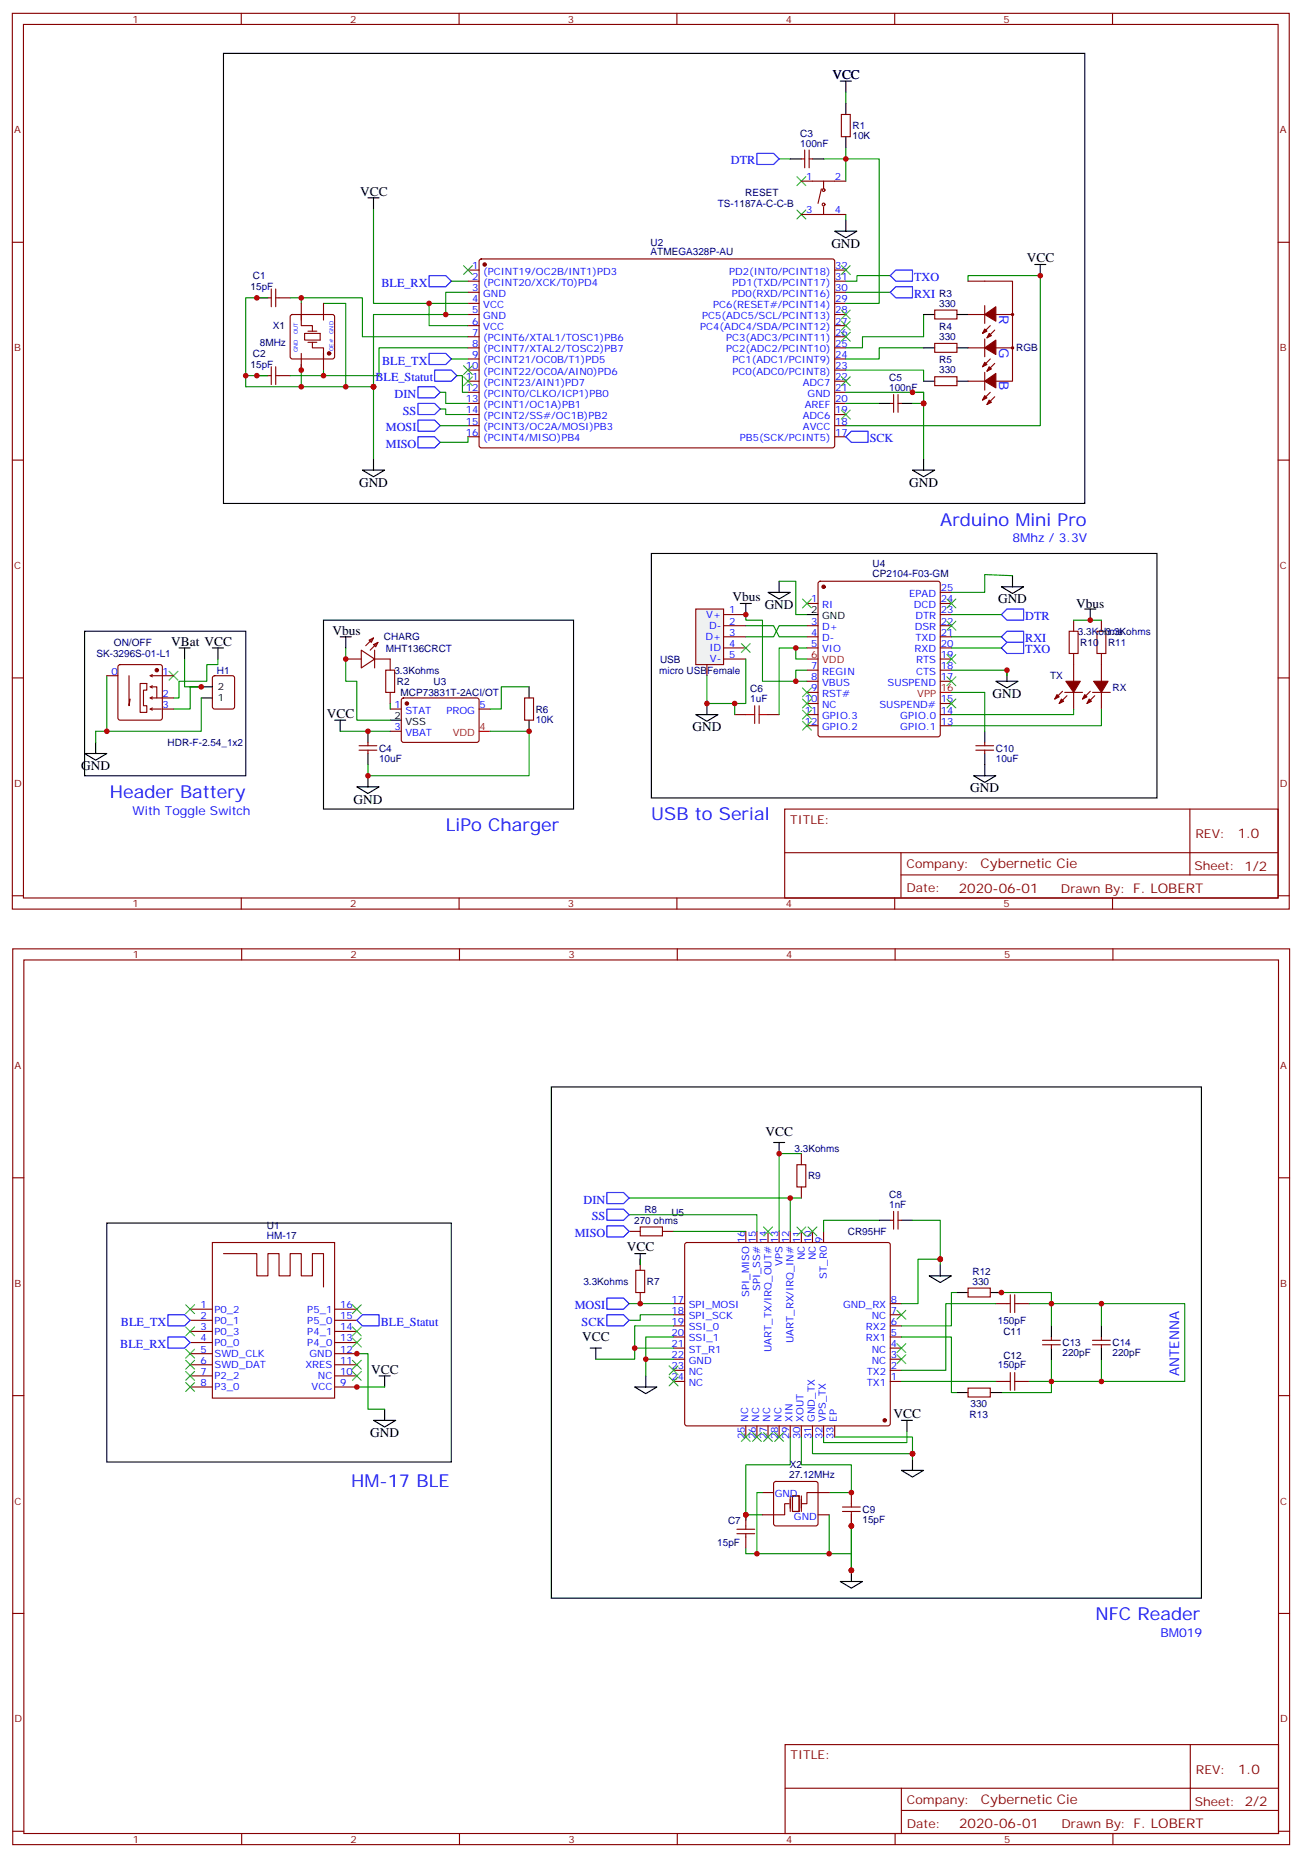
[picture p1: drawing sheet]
<svg xmlns="http://www.w3.org/2000/svg" width="414mm" height="589mm" viewBox="0 0 414 589" stroke-linecap="round" stroke-linejoin="round" font-family="sans-serif">
<g fill="none" stroke="#870000" stroke-width=".35">
<path d="M3.9 4.2h405.4v284.4h-405.4zM7.4 7.8h398.3v277.2h-398.3zM76.6 4.2v3.6M145.7 4.2v3.6M214.9 4.2v3.6M284 4.2v3.6M353.2 4.2v3.6M254.4 57.5h14.1M260.7 60l-1 4.6M261.4 57.5v2.5M3.9 76.9h3.5M254.4 68.1h14.1"/>
<path d="M261.4 65.6v2.5M405.7 76.9h3.6M81.5 94.5h4.6M86.1 91.7v5.7M87.5 91.7v5.7M87.5 94.5h4.6M95.6 99.8v3.6h3.6v1.7M95.6 96.3v5.3M102.7 96.3v5.3M148.6 85.7h3.5M148.6 89.3h3.5M148.6 92.8h3.5"/>
<path d="M148.6 96.3h3.5M148.6 99.8h3.5M152.3 82.4l.5-.2 111.7 .1 .5 .6-.1 58.8-.6 .5-111.8-.1-.4-.6v-58.6zM265 85.7h3.5M265 89.3h3.5M265 92.8h3.5M265 96.3h3.5M265 99.8h3.5M307.3 89.3h14.1v31.7h-5.3M307.3 99.8h5.3M312.6 97v5.7M316.1 99.8h5.3"/>
<path d="M81.5 119.2h4.6M86.1 116.4v5.7M87.5 116.4v5.7M87.5 119.2h4.6M92.3 100l.5-.2h12.7l.5 .2 .2 .5v12.7l-.2 .5-.5 .2h-12.7l-.5-.2-.2-.5v-12.7zM95.6 112.2v5.3M96.7 105.8h4.9v2.1h-4.9zM97.8 108.7h2.8M97.8 105.1h2.8M99.2 108.7v1.7h3.5v3.5M102.7 112.2v5.3M148.6 103.4h3.5"/>
<path d="M148.6 106.9h3.5M148.6 110.4h3.5M148.6 113.9h3.5M148.6 117.5h3.5M265 103.4h3.5M265 106.9h3.5M265 110.4h3.5M265 113.9h3.5M265 117.5h3.5M307.3 110.4h5.3M312.6 107.6v5.6M312.6 118.2v5.6"/>
<path d="M314.4 113.9l-2.5 2.5M314.4 103.4l-2.5 2.4M315.8 115.4l-2.5 2.4M315.8 104.8l-2.5 2.4M316.1 110.4h5.3M148.6 121h3.5M148.6 124.5h3.5M148.6 128.1h3.5M148.6 131.6h3.5M148.6 135.1h3.5M148.6 138.6h3.5M265 121h3.5"/>
<path d="M265 124.5h3.5M265 128.1h3.5M265 131.6h3.5M265 135.1h3.5M265 138.6h3.5M307.3 121h5.3M314.4 124.5l-2.5 2.5M315.8 125.9l-2.5 2.5M3.9 146h3.5M405.7 146h3.6M256.2 191.6h3.5M256.2 198.6h3.5"/>
<path d="M259.9 184.7l.5-.2h37.4l.5 .2 .2 .5v48l-.2 .5-.5 .2h-37.4l-.5-.2-.2-.5v-48zM298.5 191.6h3.5M298.5 198.6h3.5M298.5 195.1h3.5M298.5 188h3.5M3.9 215.2h3.5M109.7 209.2h5M114.7 206.4l4.2 2.8-4.2 2.8zM117.2 203.2l1.4-.7-.7 1.4zM118.6 204.6l1.4-.7-.7 1.4zM118.6 202.5l-2.5 2.5M118.9 209.2h5v3.5"/>
<path d="M118.9 206.4v5.6M120 203.9l-2.5 2.5M122.4 212.7h2.9v7.1h-2.9zM123.9 219.8v3.5M256.2 202.1h3.5M256.2 205.7h3.5M256.2 212.7h3.5M256.2 216.3h3.5M256.2 219.8h3.5M298.5 202.1h3.5M298.5 205.7h3.5M298.5 212.7h3.5"/>
<path d="M298.5 216.3h3.5M298.5 209.2h3.5M405.7 215.2h3.6M114 238.1h5.6M114 236.7h5.6M116.8 235.7v1M116.8 238.1v1.1M123.9 225.1h3.5M123.9 232.1h3.5M127.6 221.8l.5-.3 23.6 .1 .4 .6-.1 13-.6 .5-23.6-.1-.4-.7v-12.7zM152.1 225.1h3.5M256.2 223.3h3.5"/>
<path d="M256.2 226.8h3.5M256.2 230.4h3.5M298.5 223.3h3.5M298.5 226.8h3.5M298.5 230.4h3.5M249.1 256.8h156.6v28.2h-156.6zM377.7 256.8v20.9M249.1 270.7h156.5M286 277.7h119.6M286 270.7v14.1M3.9 284.3h3.5M76.6 285v3.6"/>
<path d="M145.7 285v3.6M214.9 285v3.6M284 285v3.6M353.2 285v3.6M405.7 284.3h3.6M253 369.7h2.8v7.1h-2.8zM254.4 366.2v3.5M254.4 376.8v3.5M67.4 394.4h38.8v49.4h-38.8zM70.9 397.9h10.6v7.1h3.6v-7.1h3.5v7.1h3.5v-7.1h3.5v7.1h3.6v-7.1h3.5v10.6M199.7 390.9h3.5M203.2 389.5h7.1v2.8h-7.1z"/>
<path d="M203.2 399.7v3.5M210.3 390.9h3.5M217.6 394.6l.5-.2h63.8l.5 .2 .2 .5v56.8l-.2 .5-.5 .2h-63.8l-.5-.2-.3-.5v-56.8zM236.7 390.9v3.5M240.3 390.9v3.5M243.8 390.9v3.5M247.3 390.9v3.5M250.9 390.9v3.5M254.4 390.9v3.5M257.9 390.9v3.5M261.4 390.9v3.5M60.4 415.6h7"/>
<path d="M60.4 419.1h7M106.2 415.6h7.1M106.2 419.1h7.1M201.8 403.2h2.8v7.1h-2.8zM203.2 410.3v3.5M213.8 417.3h3.5M213.8 413.8h3.5M282.6 417.3h3.5M282.6 413.8h3.5M316.1 413.8h4.6M320.7 411v5.6M322.1 413.8h4.6"/>
<path d="M322.1 411v5.6M60.4 422.6h7M60.4 426.2h7M60.4 429.7h7M60.4 433.2h7M60.4 436.7h7M106.2 422.6h7.1M106.2 426.2h7.1M106.2 429.7h7.1M106.2 433.2h7.1M106.2 436.7h7.1M213.8 438.5h3.5"/>
<path d="M213.8 435h3.5M213.8 431.4h3.5M213.8 427.9h3.5M213.8 424.4h3.5M213.8 420.9h3.5M282.6 438.5h3.5M282.6 435h3.5M282.6 431.4h3.5M282.6 427.9h3.5M282.6 424.4h3.5M282.6 420.9h3.5M316.1 438.5h4.6"/>
<path d="M320.7 435.7v5.6M322.1 438.5h4.6M322.1 435.7v5.6M60.4 440.3h7M106.2 440.3h7.1M236.7 452.6v3.5M240.3 452.6v3.5M243.8 452.6v3.5M247.3 452.6v3.5M250.9 452.6v3.5M254.4 452.6v3.5M257.9 452.6v3.5"/>
<path d="M261.4 452.6v3.5M265 452.6v3.5M242 473.8h3.6M245.8 470.5l.5-.2h12.7l.5 .2 .2 .5v12.7l-.3 .5-.4 .2h-12.7l-.5-.3-.2-.4v-12.7zM250.5 477.3h-1.4v3.5h-7.1M250.9 474.8v5M251.6 474.8h2.1v5h-2.1zM254.4 474.8v5M263.2 473.8h-7v3.5h-1.8M267.4 479.8h5.7M267.4 478.4h5.7M270.3 473.8v4.6"/>
<path d="M270.3 479.8v4.6M233.9 486.8h5.7M233.9 485.4h5.7M236.7 480.8v4.6M236.7 486.8v4.6M259.7 480.8h3.5"/>
<circle cx="261.4" cy="64.9" r=".44"/>
<circle cx="261.4" cy="60.3" r=".44"/>
<circle cx="321.4" cy="99.8" r=".35"/>
<circle cx="321.4" cy="110.4" r=".35"/>
</g>
<g fill="#870000" stroke="#870000" stroke-width=".35">
<path d="M314 127l.7 .7-1.4 .7z"/>
<path d="M312.6 125.6l.7 .7-1.4 .7z"/>
<path d="M312.6 121l3.5-2.5v4.6z"/>
<path d="M312.6 110.4l3.5-2.5v4.6z"/>
<path d="M312.6 115l.7 .7-1.4 .7z"/>
<path d="M314 116.4l.7 .7-1.4 .7z"/>
<path d="M312.6 99.8l3.5-2.4v4.6z"/>
<path d="M312.6 104.4l.7 .7-1.4 .7z"/>
<path d="M314 105.8l.7 .7-1.4 .7z"/>
<circle cx="280.8" cy="450.9" r=".53"/>
<circle cx="153.8" cy="84" r=".53"/>
<circle cx="104.5" cy="112.2" r=".53"/>
<circle cx="129.2" cy="223.3" r=".53"/>
<circle cx="261.4" cy="186.3" r=".53"/>
</g>
<g fill="none" stroke="#008700" stroke-width=".35">
<path d="M268.5 29.3v3.5M247.3 50.4h3.6M261.4 50.4h17.7v45.9h-10.6M268.5 46.9v10.6M118.6 66.3v30h30M268.5 68.1v1.7M85.1 94.5h-7.1v28.3h17.6v-7.1M92.1 94.5h22.9v12.4h33.6M95.6 94.5v1.8M102.7 96.3h7v26.5h-14.1M136.2 96.3v7.1h12.4M141.5 99.8h-22.9v45.9"/>
<path d="M143.3 89.3h5.3M148.6 92.8h-7.1v7h7.1M268.5 92.8h14.1M282.6 87.5h-10.6v1.8h-3.5M293.2 99.8v7.1h-19.4v3.5h-5.3M307.3 89.3v-1.8h22.9v47.6h-61.7M78 119.2h7.1M92.1 119.2h10.6M143.3 113.9h5.3M145 119.2h1.8v5.3h1.8M148.6 110.4h-28.3v8.8h-17.6v-1.7M268.5 117.5h24.7v3.5"/>
<path d="M293.2 110.4h-14.1v3.5h-10.6M139.7 129.8h1.8v1.8h7.1M139.7 124.5h1.8v3.6h7.1M139.7 135.1h8.9M148.6 138.6v1.8h-8.9M268.5 124.5h24.7v21.2M268.5 128.1h10.6M289.7 124.5h3.5v3.6M109.7 205.7v10.6h3.6v12.3h10.6M168 218h-8.9v7.1h-3.5M108 232.1h15.9M123.9 223.3v1.8"/>
<path d="M155.6 232.1h12.4v14.1h-51.2v-3.5M254.4 366.2h-7.1v24.7M199.7 380.3h51.2v10.6M199.7 385.6h40.6v5.3M203.2 399.7v1.8M213.8 390.9h22.9M250.9 380.3h3.5M279.1 387.3h-17.7v3.6M199.7 413.8h14.1M213.8 417.3h-10.6v1.8h-3.5M298.5 401.5v-1.8h-7.1v14.1h-5.3M303.8 410.3h-1.8v10.6h-15.9"/>
<path d="M316.1 413.8h-15.9v21.2h-14.1M316.1 410.3h17.7v3.5h15.8v7.1M326.7 413.8h7.1v7.1M349.6 413.8h26.5v24.7h-26.5M113.3 429.7h3.5v17.6h5.3M201.5 427.9h12.3M213.8 420.9h-12.3v10.5h-12.4M213.8 431.4h-8.8v5.3M213.8 424.4h-8.8v7M286.1 424.4h15.9v17.6h1.8M286.1 438.5h30M333.8 431.4v7.1h-7.1"/>
<path d="M349.6 431.4v7.1h-15.8v3.5h-15.9M113.3 440.3h8.8M250.9 456.1v8.9h-14.2v15.8M254.4 456.1v8.9h15.9v8.8h-7.1M257.9 456.1v5.3h31.8M265 456.1h24.7v7.1M287.9 454.4v3.5h-26.5v-1.8M242 473.8h-1.7v19.4M236.7 491.4v1.8h3.6M242 480.8h-5.3v1.8M263.2 480.8v12.4h-22.9M270.3 480.8v17.7v-5.3h-7.1"/>
</g>
<g fill="none" stroke="#000" stroke-width=".35">
<path d="M70.9 16.9h273.4v142.9h-273.4zM266.7 25.8h3.6M268.5 25.8v3.5M116.8 62.8h3.5M118.6 62.8v3.5M265 73.4h7l-3.5 2.1zM268.5 69.8v3.6M328.5 84h3.5M330.2 84v3.5M115 149.2h7.1l-3.5 2.1zM118.6 145.7v3.5M289.7 149.2h7l-3.5 2.1z"/>
<path d="M293.2 145.7v3.5M102.7 196.8h79.4v60h-79.4zM256.2 195.1h3.5M26.8 200.4h51.2v45.8h-51.2zM56.8 205.7h3.6M58.6 205.7v3.5M26.8 239.2h7.1l-3.5 2.1zM30.4 235.7v3.5M116.8 232.1v3.6M116.8 239.2v3.5M123.9 228.6h3.5M113.3 249.8h7l-3.5 2.1z"/>
<path d="M116.8 246.2v3.6M175 345h206.4v162.3h-206.4zM245.6 362.7h3.5M247.3 362.7v3.5M33.9 388.2h109.4v75.9h-109.4zM201.5 397.9h3.5M203.2 397.9v3.6M295 405h7l-3.5 2.1zM298.5 401.5v3.5M120.3 436.7h3.6M122.1 436.7v3.6M187.4 427.9h3.5"/>
<path d="M189.1 427.9v3.5M205 436.7v3.6M118.6 450.9h7l-3.5 2.1zM122.1 447.3v3.6M201.5 440.3h7l-3.5 2.1zM286.1 450.9h3.6M287.9 450.9v3.5M286.1 466.7h7.1l-3.5 2.1zM289.7 463.2v3.5M270.3 498.5v3.5M266.7 502h7.1l-3.5 2.1z"/>
</g>
<g fill="none" stroke="#3c3" stroke-width=".35">
<path d="M253 56.1l2.8 2.8M255.8 56.1l-2.8 2.8M253 66.7l2.8 2.8M255.8 66.7l-2.8 2.8M147.1 84.3l2.9 2.8M150 84.3l-2.9 2.8M267.1 84.3l2.8 2.8M267.1 98.4l2.8 2.8M269.9 84.3l-2.8 2.8M269.9 98.4l-2.8 2.8M147.1 116.1l2.9 2.8M147.1 119.6l2.9 2.8"/>
<path d="M150 116.1l-2.9 2.8M150 119.6l-2.9 2.8M267.1 102l2.8 2.8M267.1 105.5l2.8 2.8M267.1 119.6l2.8 2.8M269.9 102l-2.8 2.8M269.9 105.5l-2.8 2.8M269.9 119.6l-2.8 2.8M267.1 130.2l2.8 2.8M269.9 130.2l-2.8 2.8M254.7 190.1l2.9 2.9M257.6 190.1l-2.9 2.9"/>
<path d="M300.6 197.2l2.8 2.8M300.6 190.1l2.8 2.9M303.4 197.2l-2.8 2.8M303.4 190.1l-2.8 2.9M254.7 218.4l2.9 2.8M257.6 218.4l-2.9 2.8M300.6 207.8l2.8 2.8M300.6 214.8l2.8 2.9M303.4 207.8l-2.8 2.8M303.4 214.8l-2.8 2.9M254.7 221.9l2.9 2.8M254.7 225.4l2.9 2.8"/>
<path d="M254.7 229l2.9 2.8M257.6 225.4l-2.9 2.8M257.6 221.9l-2.9 2.8M257.6 229l-2.9 2.8M242.4 389.5l2.8 2.8M245.2 389.5l-2.8 2.8M253 389.5l2.8 2.8M255.8 389.5l-2.8 2.8M256.5 389.5l2.8 2.8M259.3 389.5l-2.8 2.8M58.9 414.2l2.9 2.8M61.8 414.2l-2.9 2.8"/>
<path d="M111.9 414.2l2.8 2.8M114.7 414.2l-2.8 2.8M284.7 415.9l2.8 2.8M287.5 415.9l-2.8 2.8M58.9 428.3l2.9 2.8M58.9 431.8l2.9 2.8M58.9 435.3l2.9 2.9M58.9 438.9l2.9 2.8M58.9 421.2l2.9 2.8M61.8 428.3l-2.9 2.8M61.8 431.8l-2.9 2.8M61.8 435.3l-2.9 2.9"/>
<path d="M61.8 438.9l-2.9 2.8M61.8 421.2l-2.9 2.8M111.9 435.3l2.8 2.9M111.9 431.8l2.8 2.8M111.9 424.7l2.8 2.9M111.9 421.2l2.8 2.8M114.7 435.3l-2.8 2.9M114.7 431.8l-2.8 2.8M114.7 424.7l-2.8 2.9M114.7 421.2l-2.8 2.8M212.4 437.1l2.8 2.8M212.4 433.6l2.8 2.8"/>
<path d="M215.2 437.1l-2.8 2.8M215.2 433.6l-2.8 2.8M284.7 430l2.8 2.9M284.7 426.5l2.8 2.8M287.5 430l-2.8 2.9M287.5 426.5l-2.8 2.8M235.3 454.7l2.9 2.9M238.2 454.7l-2.9 2.9M238.9 454.7l2.8 2.9M241.7 454.7l-2.8 2.9M242.4 454.7l2.8 2.9M245.2 454.7l-2.8 2.9"/>
<path d="M245.9 454.7l2.8 2.9M248.7 454.7l-2.8 2.9"/>
</g>
<g fill="none" stroke="#00f" stroke-width=".35">
<path d="M240.3 48.7h5.3l1.7 1.7-1.7 1.8h-5.3zM136.2 87.5h5.3l1.8 1.8-1.8 1.7h-5.3zM282.6 87.5l1.8-1.8h5.3v3.6h-5.3zM282.6 92.8l1.8-1.8h5.3v3.5h-5.3zM136.2 112.2h5.3l1.8 1.7-1.8 1.8h-5.3zM138 117.5h5.3l1.7 1.7-1.7 1.8h-5.3zM132.7 133.3h5.3l1.7 1.8-1.7 1.8h-5.3zM132.7 138.6h5.3l1.7 1.8-1.7 1.8h-5.3zM132.7 128.1h5.3l1.7 1.7-1.7 1.8h-5.3zM132.7 122.8h5.3l1.7 1.7-1.7 1.8h-5.3zM270.3 136.9h5.3v3.5h-5.3l-1.8-1.8zM192.7 378.5h5.2l1.8 1.8-1.8 1.8h-5.2z"/>
<path d="M192.7 389.1h5.2l1.8 1.8-1.8 1.7h-5.2zM192.7 383.8h5.2l1.8 1.8-1.8 1.7h-5.2zM53.3 417.3h5.3l1.8 1.8-1.8 1.8h-5.3zM115 417.3h5.3v3.6h-5.3l-1.7-1.8zM192.7 417.3h5.2l1.8 1.8-1.8 1.8h-5.2zM192.7 412h5.2l1.8 1.8-1.8 1.8h-5.2zM53.3 424.4h5.3l1.8 1.8-1.8 1.7h-5.3z"/>
</g>
<path d="M256.2 209.2h3.5M298.5 219.8h3.5M152.1 232.1h3.5" fill="none" stroke="#f00" stroke-width=".35"/>
<path d="M220.9 193.3h8.8v17.7h-8.8z" fill="#f0f0f0" stroke="#870000" stroke-width=".35"/>
<g fill="none" stroke="#870000" stroke-width=".35">
<path d="M267.1 36.3h2.8v7.1h-2.8zM254.4 50.4h1M255.4 47.6v5.7M256.9 47.6v5.7M256.9 50.4h1M296.7 98.4h7.1v2.8h-7.1zM296.7 109h7.1v2.8h-7.1zM296.7 119.6h7.1v2.8h-7.1zM282.6 128.1h1.1M283.7 125.2v5.7M285.1 125.2v5.7M285.1 128.1h1"/>
<path d="M229.7 195.1h7M229.7 198.6h7M340.8 196.8v3.6M349.6 196.8v3.6M33.9 214.5h3.5M37.7 211.2l.4-.2h12.7l.5 .2 .2 .5v16.2l-.2 .5-.5 .2h-12.7l-.5-.2-.2-.5v-16.2zM41 214.5v9.5l.3-2.1M44.5 217h2.1v2.1h-1.1v4.9h1.1v2.1h-2.1zM48 218h1.8v3.5M48 214.5h7.1M48.4 217.7l-.7 .3 .7 .4M48.4 214.1l-.7 .4 .7 .3"/>
<path d="M67.7 214.7l.4-.2h5.7l.6 .4 .1 9.5-.5 .6-5.9 .1-.6-.5-.1-9.4zM224.4 211v3.5M229.7 202.1h7M229.7 205.7h7M229.7 209.2h7M337.3 219.4l-2.5 2.5M338 219.8h5.6M339.4 200.4h2.8v7h-2.8zM340.8 207.4v8.9M340.8 219.8v5.3M346.1 219.4l-2.5 2.5M346.8 219.8h5.7"/>
<path d="M348.2 200.4h2.8v7h-2.8zM349.6 207.4v8.9M349.6 219.8v5.3M48 221.5h7.1M48 225.1h3.2M48.4 221.2l-.7 .3 .7 .4M48.4 224.7l-.7 .4 .7 .3M51.5 225.1h3.6M166.5 221.5h2.9v7.1h-2.9zM233.2 226.8h3.5M243.8 226.8h3.5M309.8 238.1h5.6"/>
<path d="M309.8 236.7h5.6M312.6 235.7v1M312.6 238.1v1.1M338.7 220.8l-2.5 2.5M347.5 220.8l-2.4 2.5M4 301.2h405.4v284.3h-405.4zM7.6 304.7h398.3v277.3h-398.3zM76.7 301.2v3.5M145.9 301.2v3.5M215 301.2v3.5M284.1 301.2v3.5M353.3 301.2v3.5"/>
<path d="M4 373.9h3.6M405.9 373.9h3.5M282.6 387.3h1.1M283.7 384.5v5.7M285.1 384.5v5.7M285.1 387.3h1M307.3 408.9h7.1v2.8h-7.1zM330.9 426.9h5.7M330.9 425.5h5.7M333.8 424.4v1.1M333.8 426.9v1M346.8 426.9h5.7"/>
<path d="M346.8 425.5h5.7M349.6 424.4v1.1M349.6 426.9v1M4 443h3.6M307.3 440.6h7.1v2.8h-7.1zM405.9 443h3.5M4 512.2h3.6M405.9 512.2h3.5M249.2 553.8h156.7v28.2h-156.7zM377.8 553.8l.1 20.9M249.3 567.6h156.4M286.1 574.7h119.6"/>
<path d="M286.1 567.6v14.1M4 581.3h3.6M76.7 582v3.5M145.9 582v3.5M215 582v3.5M284.1 582v3.5M353.3 582v3.5M405.9 581.3h3.5"/>
</g>
<path d="M53.7 213.1l2.8 2.8M56.5 213.1l-2.8 2.8M235.3 204.3l2.9 2.8M238.2 204.3l-2.9 2.8M300.6 221.9l2.8 2.8M303.4 221.9l-2.8 2.8" fill="none" stroke="#3c3" stroke-width=".35"/>
<g fill="none" stroke="#008700" stroke-width=".35">
<path d="M109.7 122.8h8.9M289.7 128.1h3.5M236.7 198.6h8.9l1.7 3.5h8.9M236.7 195.1v1.7h5.3v19.5h14.2M247.3 184.5h5.3v10.6h3.6M256.2 198.6h-8.9l-1.7 3.5h-8.9M302 195.1h15.9M321.4 182.7l-8.8-.3v5.6h-10.6M340.8 196.8h8.8M33.9 214.5v17.6M58.6 209.2v8.8h5.3h-3.5v7.1h-5.3M69.2 209.2v1.8h-3.5v5.3h-8.9v5.2h-1.7"/>
<path d="M236.7 209.2v14.1h-12.3v-8.8M252.6 205.7h-5.3v21.1M256.2 212.7h-3.6v3.6M256.2 205.7h-3.6v3.5h3.6M302 219.8h10.6v12.3M302 212.7h17.7v1.8M302 205.7h15.9M302 202.1h15.9M63.9 221.5v10.6h-33.5v3.6M233.2 223.3v3.5M340.8 225.1v1.7h-38.8M349.6 225.1v5.3h-47.6"/>
<path d="M289.7 387.3h8.8v12.4"/>
</g>
<g fill="none" stroke="#000" stroke-width=".35">
<path d="M268.5 32.8v3.5M250.9 50.4h3.5M257.9 50.4h3.5M268.5 43.4v3.5M293.2 99.8h3.5M303.8 99.8h3.5M293.2 110.4h3.5M303.8 110.4h3.5M279.1 128.1h3.5M286.1 128.1h3.6M293.2 121h3.5M303.8 121h3.5"/>
<path d="M206.8 175.7h160.5v77.6h-160.5zM235 191.6h3.5M236.7 191.6v3.5M243.8 188h7.1l-3.6 2.1zM247.3 184.5v3.5M317.9 186.3h7l-3.5 2.1zM321.4 182.7v3.6M344.3 193.3h3.6M346.1 193.3v3.5M63.9 218h3.5M67.4 205.7h3.5M69.2 205.7v3.5"/>
<path d="M108 202.1h3.5M109.7 202.1v3.6M168 218v3.5M316.1 216.3h7.1l-3.5 2.1zM319.7 212.7v3.6M63.9 221.5h3.5M106.2 228.6h3.5M108 228.6v3.5M168 228.6v3.5M220.9 226.8h7l-3.5 2.2zM224.4 223.3v3.5M312.6 232.1v3.6"/>
<path d="M312.6 239.2v7M309.1 246.2h7l-3.5 2.2zM279.1 387.3h3.5M286.1 387.3h3.6M303.8 410.3h3.5M314.4 410.3h3.5M333.8 420.9v3.5M333.8 427.9v3.5M349.6 420.9v3.5M349.6 427.9v3.5M303.8 442h3.5M314.4 442h3.5"/>
</g>
<path d="M236.7 226.8h2.9M239.6 224v5.7M241 226.8h2.8M241 224v5.7" fill="none" stroke="#a10000" stroke-width=".35"/>
<g fill="#870000" stroke="#870000" stroke-width=".35">
<path d="M336.9 221.9l.7 .7-1.4 .7z"/>
<path d="M335.5 220.5l.7 .7-1.4 .7z"/>
<path d="M338.3 216.3h4.6l-2.1 3.5z"/>
<path d="M345.8 221.9l.7 .7-1.4 .7z"/>
<path d="M344.3 220.5l.8 .7-1.5 .7z"/>
<path d="M347.2 216.3h4.6l-2.2 3.5z"/>
<circle cx="49.8" cy="212.7" r=".53"/>
</g>
<path d="M317.9 195.1l1.8-1.8h5.2v3.5h-5.2zM319.7 203.9h5.2v3.5h-5.2l-1.8-1.7zM319.7 200.4h5.2v3.5h-5.2l-1.8-1.8z" fill="none" stroke="#00f" stroke-width=".35"/>
<g fill="#c00">
<circle cx="203.2" cy="413.8" r=".88"/>
<circle cx="349.6" cy="413.8" r=".88"/>
<circle cx="349.6" cy="438.5" r=".88"/>
<circle cx="333.8" cy="438.5" r=".88"/>
<circle cx="333.8" cy="413.8" r=".88"/>
<circle cx="113.3" cy="440.3" r=".88"/>
<circle cx="205" cy="431.4" r=".88"/>
<circle cx="236.7" cy="480.8" r=".88"/>
<circle cx="240.3" cy="493.2" r=".88"/>
<circle cx="289.7" cy="461.4" r=".88"/>
<circle cx="317.9" cy="410.3" r=".88"/>
<circle cx="109.7" cy="122.8" r=".88"/>
<circle cx="95.6" cy="94.5" r=".88"/>
<circle cx="95.6" cy="122.8" r=".88"/>
<circle cx="136.2" cy="96.3" r=".88"/>
<circle cx="141.5" cy="99.8" r=".88"/>
<circle cx="78" cy="119.2" r=".88"/>
<circle cx="102.7" cy="119.2" r=".88"/>
<circle cx="118.6" cy="122.8" r=".88"/>
<circle cx="270.3" cy="473.8" r=".88"/>
<circle cx="298.5" cy="399.7" r=".88"/>
<circle cx="63.9" cy="218" r=".88"/>
<circle cx="33.9" cy="232.1" r=".88"/>
<circle cx="346.1" cy="196.8" r=".88"/>
<circle cx="224.4" cy="223.3" r=".88"/>
<circle cx="236.7" cy="195.1" r=".88"/>
<circle cx="330.2" cy="87.5" r=".88"/>
<circle cx="247.3" cy="366.2" r=".88"/>
<circle cx="81.5" cy="94.5" r=".88"/>
<circle cx="81.5" cy="119.2" r=".88"/>
<circle cx="293.2" cy="128.1" r=".88"/>
<circle cx="270.3" cy="484.4" r=".88"/>
<circle cx="270.3" cy="498.5" r=".88"/>
<circle cx="95.6" cy="117.5" r=".88"/>
<circle cx="109.7" cy="209.2" r=".88"/>
<circle cx="116.8" cy="232.1" r=".88"/>
<circle cx="319.7" cy="212.7" r=".88"/>
<circle cx="168" cy="232.1" r=".88"/>
<circle cx="116.8" cy="246.2" r=".88"/>
<circle cx="113.3" cy="429.7" r=".88"/>
<circle cx="201.5" cy="427.9" r=".88"/>
<circle cx="263.2" cy="493.2" r=".88"/>
<circle cx="268.5" cy="50.4" r=".88"/>
<circle cx="250.9" cy="380.3" r=".88"/>
<circle cx="289.7" cy="124.5" r=".88"/>
<circle cx="252.6" cy="216.3" r=".88"/>
<circle cx="252.6" cy="205.7" r=".88"/>
<circle cx="233.2" cy="223.3" r=".88"/>
</g>
<g font-size="5.6" fill="#00f">
<text x="298.5" y="166.9">Arduino Mini Pro</text>
<text x="34.9" y="253.3">Header Battery</text>
<text x="141.5" y="263.9">LiPo Charger</text>
<text x="206.8" y="260.3">USB to Serial</text>
<text x="111.5" y="472">HM-17 BLE</text>
<text x="347.8" y="514.4">NFC Reader</text>
</g>
<g font-size="4.2" fill="#00f">
<text x="264.3" y="25">VCC</text>
<text x="317.2" y="99.8" transform="rotate(90 317.2 99.8)">R</text>
<text x="317.2" y="110.4" transform="rotate(90 317.2 110.4)">G</text>
<text x="317.2" y="121" transform="rotate(90 317.2 121)">B</text>
<text x="374.3" y="436.7" transform="rotate(-90 374.3 436.7)">ANTENNA</text>
</g>
<g font-size="4.2">
<text x="114.3" y="62.1">VCC</text>
<text x="263.9" y="78.7">GND</text>
<text x="326" y="83.3">VCC</text>
<text x="114" y="154.5">GND</text>
<text x="288.6" y="154.5">GND</text>
<text x="232.5" y="190.9">Vbus</text>
<text x="316.8" y="191.6">GND</text>
<text x="242.7" y="193.3">GND</text>
<text x="341.6" y="193">Vbus</text>
<text x="105.5" y="201.4">Vbus</text>
<text x="54.4" y="205">VBat VCC</text>
<text x="315.1" y="221.5">GND</text>
<text x="103.8" y="227.9">VCC</text>
<text x="219.8" y="232.1">GND</text>
<text x="25.8" y="244.5">GND</text>
<text x="308" y="251.5">GND</text>
<text x="112.2" y="255.1">GND</text>
<text x="243" y="360.5">VCC</text>
<text x="199" y="397.2">VCC</text>
<text x="184.8" y="425.8">VCC</text>
<text x="117.9" y="436">VCC</text>
<text x="283.7" y="450.1">VCC</text>
<text x="117.5" y="456.1">GND</text>
</g>
<g font-size="4.2" fill="#800">
<text x="392.9" y="266.1">1.0</text>
<text x="311.3" y="275.6">Cybernetic Cie</text>
<text x="304.3" y="283.4">2020-06-01</text>
<text x="393" y="563">1.0</text>
<text x="311.4" y="572.6">Cybernetic Cie</text>
<text x="304.5" y="580.4">2020-06-01</text>
</g>
<g font-size="3.9" fill="#00f">
<text x="232" y="52.2">DTR</text>
<text x="290.2" y="89.3">TXO</text>
<text x="121.1" y="91">BLE_RX</text>
<text x="290.2" y="94.5">RXI</text>
<text x="121.3" y="115.7">BLE_TX</text>
<text x="119.2" y="121">BLE_Statut</text>
<text x="125.3" y="126.3">DIN</text>
<text x="127.9" y="131.6">SS</text>
<text x="122.5" y="136.9">MOSI</text>
<text x="122.5" y="142.2">MISO</text>
<text x="276.1" y="140.4">SCK</text>
<text x="321.4" y="172.2">8Mhz / 3.3V</text>
<text x="325.5" y="196.8">DTR</text>
<text x="325.5" y="203.9">RXI</text>
<text x="325.5" y="207.4">TXO</text>
<text x="42.1" y="258.6">With Toggle Switch</text>
<text x="185.3" y="382.1">DIN</text>
<text x="187.9" y="387.3">SS</text>
<text x="182.5" y="392.6">MISO</text>
<text x="182.5" y="415.6">MOSI</text>
<text x="38.4" y="420.9">BLE_TX</text>
<text x="120.9" y="420.9">BLE_Statut</text>
<text x="184.6" y="420.9">SCK</text>
<text x="38.2" y="427.9">BLE_RX</text>
<text x="368.4" y="519.6">BM019</text>
</g>
<g font-size="3.9" fill="#800">
<text x="250.9" y="261.4">TITLE:</text>
<text x="379.5" y="266.1">REV:</text>
<text x="287.8" y="275.6">Company:</text>
<text x="379.1" y="276.2">Sheet: 1/2</text>
<text x="287.8" y="283.3">Date:</text>
<text x="336.8" y="283.4">Drawn By: F. LOBERT</text>
<text x="251" y="558.4">TITLE:</text>
<text x="379.6" y="563">REV:</text>
<text x="287.9" y="572.6">Company:</text>
<text x="379.3" y="573.2">Sheet: 2/2</text>
<text x="287.9" y="580.2">Date:</text>
<text x="336.9" y="580.3">Drawn By: F. LOBERT</text>
</g>
<g font-size="3.2" fill="#800">
<text x="42" y="7.2">1</text>
<text x="111.2" y="7.2">2</text>
<text x="180.3" y="7.2">3</text>
<text x="249.4" y="7.2">4</text>
<text x="318.6" y="7.2">5</text>
<text x="4.4" y="42.3">A</text>
<text x="406.3" y="42.3">A</text>
<text x="4.4" y="111.5">B</text>
<text x="406.3" y="111.5">B</text>
<text x="4.4" y="180.6">C</text>
<text x="406.3" y="180.6">C</text>
<text x="4.4" y="249.8">D</text>
<text x="406.3" y="249.8">D</text>
<text x="42" y="288">1</text>
<text x="111.2" y="288">2</text>
<text x="180.3" y="288">3</text>
<text x="249.4" y="288">4</text>
<text x="318.6" y="288">5</text>
<text x="42.1" y="304.2">1</text>
<text x="111.3" y="304.2">2</text>
<text x="180.4" y="304.2">3</text>
<text x="249.6" y="304.2">4</text>
<text x="318.7" y="304.2">5</text>
<text x="4.6" y="339.3">A</text>
<text x="406.4" y="339.3">A</text>
<text x="4.6" y="408.4">B</text>
<text x="406.4" y="408.4">B</text>
<text x="4.6" y="477.6">C</text>
<text x="406.4" y="477.6">C</text>
<text x="4.6" y="546.7">D</text>
<text x="406.4" y="546.7">D</text>
<text x="42.1" y="585">1</text>
<text x="111.3" y="585">2</text>
<text x="180.4" y="585">3</text>
<text x="249.6" y="585">4</text>
<text x="318.7" y="585">5</text>
</g>
<g font-size="3.2" fill="#000080">
<text x="270.6" y="41">R1</text>
<text x="254" y="46.6">100nF</text>
<text x="254" y="43.4">C3</text>
<text x="270.6" y="44.2">10K</text>
<text x="227.9" y="65.7">TS-1187A-C-C-B</text>
<text x="236.6" y="62.1">RESET</text>
<text x="206.5" y="81">ATMEGA328P-AU</text>
<text x="206.5" y="78.1">U2</text>
<text x="80.3" y="88.6">C1</text>
<text x="79.5" y="92.1">15pF</text>
<text x="298.1" y="94.1">R3</text>
<text x="298.1" y="97.4">330</text>
<text x="86.6" y="104.5">X1</text>
<text x="298.1" y="107.9">330</text>
<text x="298.1" y="104.7">R4</text>
<text x="80.3" y="113.3">C2</text>
<text x="82.5" y="109.8">8MHz</text>
<text x="322.6" y="111.6">RGB</text>
<text x="79.5" y="116.8">15pF</text>
<text x="298.1" y="118.5">330</text>
<text x="298.1" y="115.3">R5</text>
<text x="282.3" y="124.2">100nF</text>
<text x="282.3" y="121">C5</text>
<text x="277" y="183.3">CP2104-F03-GM</text>
<text x="277" y="180.1">U4</text>
<text x="121.9" y="203.3">CHARG</text>
<text x="342.2" y="201.5">3.3Kohms</text>
<text x="351" y="201.5">3.3Kohms</text>
<text x="30.6" y="208.6">SK-3296S-01-L1</text>
<text x="36.2" y="205.1">ON/OFF</text>
<text x="122.5" y="206.8">MHT136CRCT</text>
<text x="342.9" y="205">R10</text>
<text x="351.8" y="205">R11</text>
<text x="68.8" y="213.9">H1</text>
<text x="125.2" y="213.9">3.3Kohms</text>
<text x="209.3" y="213.9">micro USBFemale</text>
<text x="209.5" y="210.4">USB</text>
<text x="333.4" y="215.6">TX</text>
<text x="126" y="217.4">R2</text>
<text x="127.2" y="220.9">MCP73831T-2ACI/OT</text>
<text x="137.6" y="217.3">U3</text>
<text x="238.2" y="219.7">C6</text>
<text x="353.2" y="219.2">RX</text>
<text x="170.1" y="226.2">R6</text>
<text x="238.2" y="223">1uF</text>
<text x="170.1" y="229.4">10K</text>
<text x="53.2" y="236.8">HDR-F-2.54_1x2</text>
<text x="120.3" y="238.6">C4</text>
<text x="316.1" y="238.6">C10</text>
<text x="120.3" y="241.7">10uF</text>
<text x="316.1" y="241.7">10uF</text>
<text x="252.2" y="365.6">3.3Kohms</text>
<text x="256.5" y="374.4">R9</text>
<text x="282.3" y="383.5">1nF</text>
<text x="282.3" y="380.3">C8</text>
<text x="201.3" y="388.5">270 ohms</text>
<text x="204.6" y="385.2">R8</text>
<text x="213.1" y="385.9">U5</text>
<text x="84.7" y="393.3">HM-17</text>
<text x="84.7" y="390.1">U1</text>
<text x="269.1" y="392">CR95HF</text>
<text x="185.2" y="407.9">3.3Kohms</text>
<text x="205.4" y="407.9">R7</text>
<text x="308.7" y="407.8">330</text>
<text x="308.7" y="404.6">R12</text>
<text x="316.7" y="420.3">150pF</text>
<text x="318.5" y="423.8">C11</text>
<text x="318.5" y="431.4">C12</text>
<text x="337.3" y="430.5">220pF</text>
<text x="337.3" y="427.3">C13</text>
<text x="353.2" y="430.5">220pF</text>
<text x="353.2" y="427.3">C14</text>
<text x="316.7" y="434.4">150pF</text>
<text x="308.1" y="446.7">330</text>
<text x="307.8" y="450.3">R13</text>
<text x="250.7" y="466">X2</text>
<text x="250.5" y="469.2">27.12MHz</text>
<text x="231.1" y="483.8">C7</text>
<text x="273.8" y="483.4">15pF</text>
<text x="273.8" y="480.2">C9</text>
<text x="227.7" y="490.8">15pF</text>
</g>
<g font-size="3.2" fill="#00f">
<text x="255.9" y="57.1">1</text>
<text x="265" y="57.1">2</text>
<text x="255.9" y="67.7">3</text>
<text x="265" y="67.7">4</text>
<text x="149.9" y="85.4">1</text>
<text x="149.9" y="88.9">2</text>
<text x="153.4" y="87.1">(PCINT19/OC2B/INT1)PD3</text>
<text x="231.5" y="87.1">PD2(INT0/PCINT18)</text>
<text x="265.1" y="88.9">31</text>
<text x="265.1" y="85.4">32</text>
<text x="149.9" y="92.4">3</text>
<text x="149.9" y="96">4</text>
<text x="153.4" y="90.7">(PCINT20/XCK/T0)PD4</text>
<text x="153.4" y="94.2">GND</text>
<text x="232.3" y="94.2">PD0(RXD/PCINT16)</text>
<text x="232.6" y="90.7">PD1(TXD/PCINT17)</text>
<text x="265.1" y="96">29</text>
<text x="265.1" y="92.4">30</text>
<text x="149.9" y="99.5">5</text>
<text x="153.4" y="97.7">VCC</text>
<text x="153.4" y="101.2">GND</text>
<text x="222.9" y="101.2">PC5(ADC5/SCL/PCINT13)</text>
<text x="226.4" y="97.7">PC6(RESET#/PCINT14)</text>
<text x="265.1" y="99.5">28</text>
<text x="149.9" y="103">6</text>
<text x="149.9" y="106.5">7</text>
<text x="153.4" y="104.8">VCC</text>
<text x="222.3" y="104.8">PC4(ADC4/SDA/PCINT12)</text>
<text x="265.1" y="106.5">26</text>
<text x="265.1" y="103">27</text>
<text x="149.9" y="110.1">8</text>
<text x="149.9" y="113.6">9</text>
<text x="153.4" y="108.3">(PCINT6/XTAL1/TOSC1)PB6</text>
<text x="153.4" y="111.8">(PCINT7/XTAL2/TOSC2)PB7</text>
<text x="230.5" y="111.8">PC2(ADC2/PCINT10)</text>
<text x="230.5" y="108.3">PC3(ADC3/PCINT11)</text>
<text x="265.1" y="113.6">24</text>
<text x="265.1" y="110.1">25</text>
<text x="147.9" y="117.1">10</text>
<text x="153.4" y="115.4">(PCINT21/OC0B/T1)PD5</text>
<text x="153.4" y="118.9">(PCINT22/OC0A/AIN0)PD6</text>
<text x="232.5" y="118.9">PC0(ADC0/PCINT8)</text>
<text x="232.5" y="115.4">PC1(ADC1/PCINT9)</text>
<text x="265.1" y="117.1">23</text>
<text x="147.9" y="120.6">11</text>
<text x="147.9" y="124.2">12</text>
<text x="153.4" y="122.4">(PCINT23/AIN1)PD7</text>
<text x="153.4" y="125.9">(PCINT0/CLKO/ICP1)PB0</text>
<text x="254.8" y="122.4">ADC7</text>
<text x="256.4" y="125.9">GND</text>
<text x="265.1" y="124.2">21</text>
<text x="265.1" y="120.6">22</text>
<text x="147.9" y="127.7">13</text>
<text x="147.9" y="131.2">14</text>
<text x="153.4" y="129.5">(PCINT1/OC1A)PB1</text>
<text x="255.5" y="129.5">AREF</text>
<text x="265.1" y="131.2">19</text>
<text x="265.1" y="127.7">20</text>
<text x="147.9" y="134.8">15</text>
<text x="153.4" y="133">(PCINT2/SS#/OC1B)PB2</text>
<text x="153.4" y="136.5">(PCINT3/OC2A/MOSI)PB3</text>
<text x="254.8" y="133">ADC6</text>
<text x="254.9" y="136.5">AVCC</text>
<text x="265.1" y="134.8">18</text>
<text x="147.9" y="138.3">16</text>
<text x="153.4" y="140.1">(PCINT4/MISO)PB4</text>
<text x="234.8" y="140.1">PB5(SCK/PCINT5)</text>
<text x="265.1" y="138.3">17</text>
<text x="257.5" y="191.2">1</text>
<text x="288.6" y="189.4">EPAD</text>
<text x="298.7" y="191.2">24</text>
<text x="298.7" y="187.7">25</text>
<text x="224.2" y="196.1">V+</text>
<text x="231.5" y="194.7">1</text>
<text x="261" y="193">RI</text>
<text x="290.1" y="193">DCD</text>
<text x="290.6" y="196.5">DTR</text>
<text x="298.7" y="194.7">23</text>
<text x="223.9" y="203.2">D+</text>
<text x="225.1" y="199.7">D-</text>
<text x="231.5" y="198.3">2</text>
<text x="231.5" y="201.8">3</text>
<text x="257.5" y="198.3">3</text>
<text x="257.5" y="201.8">4</text>
<text x="261" y="200">D+</text>
<text x="261" y="203.6">D-</text>
<text x="290.4" y="200">DSR</text>
<text x="290.6" y="203.6">TXD</text>
<text x="298.7" y="201.8">21</text>
<text x="298.7" y="198.3">22</text>
<text x="225.2" y="206.7">ID</text>
<text x="231.5" y="205.3">4</text>
<text x="231.5" y="208.8">5</text>
<text x="257.5" y="205.3">5</text>
<text x="261" y="207.1">VIO</text>
<text x="290.4" y="207.1">RXD</text>
<text x="298.7" y="208.8">19</text>
<text x="298.7" y="205.3">20</text>
<text x="35.4" y="214.1">0</text>
<text x="51.5" y="214.1">1</text>
<text x="225.4" y="210.3">V-</text>
<text x="257.5" y="212.4">7</text>
<text x="257.5" y="215.9">8</text>
<text x="261" y="214.1">REGIN</text>
<text x="290.8" y="214.1">CTS</text>
<text x="290.8" y="210.6">RTS</text>
<text x="298.7" y="215.9">17</text>
<text x="298.7" y="212.4">18</text>
<text x="51.5" y="221.2">2</text>
<text x="257.5" y="219.4">9</text>
<text x="261" y="217.7">VBUS</text>
<text x="261" y="221.2">RST#</text>
<text x="281.8" y="217.7">SUSPEND</text>
<text x="51.5" y="224.7">3</text>
<text x="125.2" y="224.7">1</text>
<text x="128.7" y="226.5">STAT</text>
<text x="141.7" y="226.5">PROG</text>
<text x="152.3" y="224.7">5</text>
<text x="255.5" y="223">10</text>
<text x="255.5" y="226.5">11</text>
<text x="261" y="224.7">NC</text>
<text x="279.2" y="224.7">SUSPEND#</text>
<text x="298.7" y="226.5">14</text>
<text x="298.7" y="223">15</text>
<text x="125.2" y="231.8">3</text>
<text x="128.7" y="233.5">VBAT</text>
<text x="255.5" y="230">12</text>
<text x="261" y="228.2">GPIO.3</text>
<text x="261" y="231.8">GPIO.2</text>
<text x="285.8" y="231.8">GPIO.1</text>
<text x="285.8" y="228.2">GPIO.0</text>
<text x="298.7" y="230">13</text>
<text x="236.4" y="394.6" transform="rotate(-90 236.4 394.6)">16</text>
<text x="239.9" y="394.6" transform="rotate(-90 239.9 394.6)">15</text>
<text x="243.5" y="394.6" transform="rotate(-90 243.5 394.6)">14</text>
<text x="247" y="394.6" transform="rotate(-90 247 394.6)">13</text>
<text x="250.5" y="394.6" transform="rotate(-90 250.5 394.6)">12</text>
<text x="254" y="394.6" transform="rotate(-90 254 394.6)">11</text>
<text x="257.6" y="394.6" transform="rotate(-90 257.6 394.6)">10</text>
<text x="261.1" y="394.6" transform="rotate(-90 261.1 394.6)">9</text>
<text x="248.4" y="401.7" transform="rotate(-90 248.4 401.7)">VPS</text>
<text x="255.4" y="400.1" transform="rotate(-90 255.4 400.1)">NC</text>
<text x="259" y="400.1" transform="rotate(-90 259 400.1)">NC</text>
<text x="262.5" y="405.8" transform="rotate(-90 262.5 405.8)">ST_R0</text>
<text x="213.1" y="413.5">17</text>
<text x="237.8" y="411.6" transform="rotate(-90 237.8 411.6)">SPI_MISO</text>
<text x="241.3" y="409.8" transform="rotate(-90 241.3 409.8)">SPI_SS#</text>
<text x="282.8" y="413.5">8</text>
<text x="63.6" y="415.2">1</text>
<text x="63.6" y="418.7">2</text>
<text x="68.1" y="416.6">P0_2</text>
<text x="97.6" y="416.6">P5_1</text>
<text x="108" y="418.7">15</text>
<text x="108" y="415.2">16</text>
<text x="213.1" y="417">18</text>
<text x="218.7" y="415.2">SPI_MOSI</text>
<text x="218.7" y="418.7">SPI_SCK</text>
<text x="267.6" y="415.2">GND_RX</text>
<text x="276.7" y="418.7">NC</text>
<text x="282.8" y="417">7</text>
<text x="63.6" y="422.3">3</text>
<text x="63.6" y="425.8">4</text>
<text x="68.1" y="420.2">P0_1</text>
<text x="68.1" y="423.7">P0_3</text>
<text x="97.6" y="423.7">P4_1</text>
<text x="97.6" y="420.2">P5_0</text>
<text x="108" y="425.8">13</text>
<text x="108" y="422.3">14</text>
<text x="213.1" y="420.5">19</text>
<text x="213.1" y="424">20</text>
<text x="218.7" y="422.3">SSI_0</text>
<text x="218.7" y="425.8">SSI_1</text>
<text x="274.9" y="425.8">RX1</text>
<text x="274.9" y="422.3">RX2</text>
<text x="282.8" y="424">5</text>
<text x="282.8" y="420.5">6</text>
<text x="63.6" y="429.3">5</text>
<text x="68.1" y="427.2">P0_0</text>
<text x="68.1" y="430.7">SWD_CLK</text>
<text x="97.6" y="427.2">P4_0</text>
<text x="98.2" y="430.7">GND</text>
<text x="108" y="429.3">12</text>
<text x="213.1" y="427.6">21</text>
<text x="213.1" y="431.1">22</text>
<text x="218.7" y="429.3">ST_R1</text>
<text x="244.9" y="429.1" transform="rotate(-90 244.9 429.1)">UART_TX/IRQ_OUT#</text>
<text x="251.9" y="426.3" transform="rotate(-90 251.9 426.3)">UART_RX/IRQ_IN#</text>
<text x="276.7" y="429.3">NC</text>
<text x="282.8" y="431.1">3</text>
<text x="282.8" y="427.6">4</text>
<text x="63.6" y="432.9">6</text>
<text x="63.6" y="436.4">7</text>
<text x="68.1" y="434.3">SWD_DAT</text>
<text x="68.1" y="437.8">P2_2</text>
<text x="97" y="434.3">XRES</text>
<text x="100.9" y="437.8">NC</text>
<text x="108" y="436.4">10</text>
<text x="108" y="432.9">11</text>
<text x="213.1" y="434.6">23</text>
<text x="218.7" y="432.9">GND</text>
<text x="218.7" y="436.4">NC</text>
<text x="275.2" y="436.4">TX2</text>
<text x="276.7" y="432.9">NC</text>
<text x="282.8" y="434.6">2</text>
<text x="63.6" y="439.9">8</text>
<text x="68.1" y="441.3">P3_0</text>
<text x="98.9" y="441.3">VCC</text>
<text x="108" y="439.9">9</text>
<text x="213.1" y="438.2">24</text>
<text x="218.7" y="439.9">NC</text>
<text x="275.2" y="439.9">TX1</text>
<text x="282.8" y="438.2">1</text>
<text x="237.5" y="451.3" transform="rotate(-90 237.5 451.3)">NC</text>
<text x="241" y="451.3" transform="rotate(-90 241 451.3)">NC</text>
<text x="244.5" y="451.3" transform="rotate(-90 244.5 451.3)">NC</text>
<text x="248" y="451.3" transform="rotate(-90 248 451.3)">NC</text>
<text x="251.6" y="451.3" transform="rotate(-90 251.6 451.3)">XIN</text>
<text x="255.1" y="451.3" transform="rotate(-90 255.1 451.3)">XOUT</text>
<text x="258.6" y="451.3" transform="rotate(-90 258.6 451.3)">GND_TX</text>
<text x="262.1" y="451.3" transform="rotate(-90 262.1 451.3)">VPS_TX</text>
<text x="265.7" y="451.3" transform="rotate(-90 265.7 451.3)">EP</text>
<text x="236.4" y="456.8" transform="rotate(-90 236.4 456.8)">25</text>
<text x="239.9" y="456.8" transform="rotate(-90 239.9 456.8)">26</text>
<text x="243.5" y="456.8" transform="rotate(-90 243.5 456.8)">27</text>
<text x="247" y="456.8" transform="rotate(-90 247 456.8)">28</text>
<text x="250.5" y="456.8" transform="rotate(-90 250.5 456.8)">29</text>
<text x="254" y="456.8" transform="rotate(-90 254 456.8)">30</text>
<text x="257.6" y="456.8" transform="rotate(-90 257.6 456.8)">31</text>
<text x="261.1" y="456.8" transform="rotate(-90 261.1 456.8)">32</text>
<text x="264.6" y="456.8" transform="rotate(-90 264.6 456.8)">33</text>
<text x="245.9" y="475.2">GND</text>
<text x="252" y="482.6">GND</text>
</g>
<g font-size="3.2">
<text x="257.5" y="194.7">2</text>
<text x="261" y="196.5">GND</text>
<text x="69.2" y="219.1">2</text>
<text x="69.2" y="222.6">1</text>
<text x="125.2" y="228.2">2</text>
<text x="128.7" y="230">VSS</text>
</g>
<g font-size="3.2" fill="#f00">
<text x="257.5" y="208.8">6</text>
<text x="261" y="210.6">VDD</text>
<text x="291.2" y="221.2">VPP</text>
<text x="298.7" y="219.4">16</text>
<text x="143.7" y="233.5">VDD</text>
<text x="152.3" y="231.8">4</text>
</g>
<g font-size="1.8" fill="#00f">
<text x="94.6" y="106.1" transform="rotate(-90 94.6 106.1)">OUT</text>
<text x="105.9" y="106" transform="rotate(-90 105.9 106)">GND</text>
<text x="94.6" y="111.8" transform="rotate(-90 94.6 111.8)">GND</text>
<text x="105.9" y="111.5" transform="rotate(-90 105.9 111.5)">OE#</text>
</g>
</svg>
